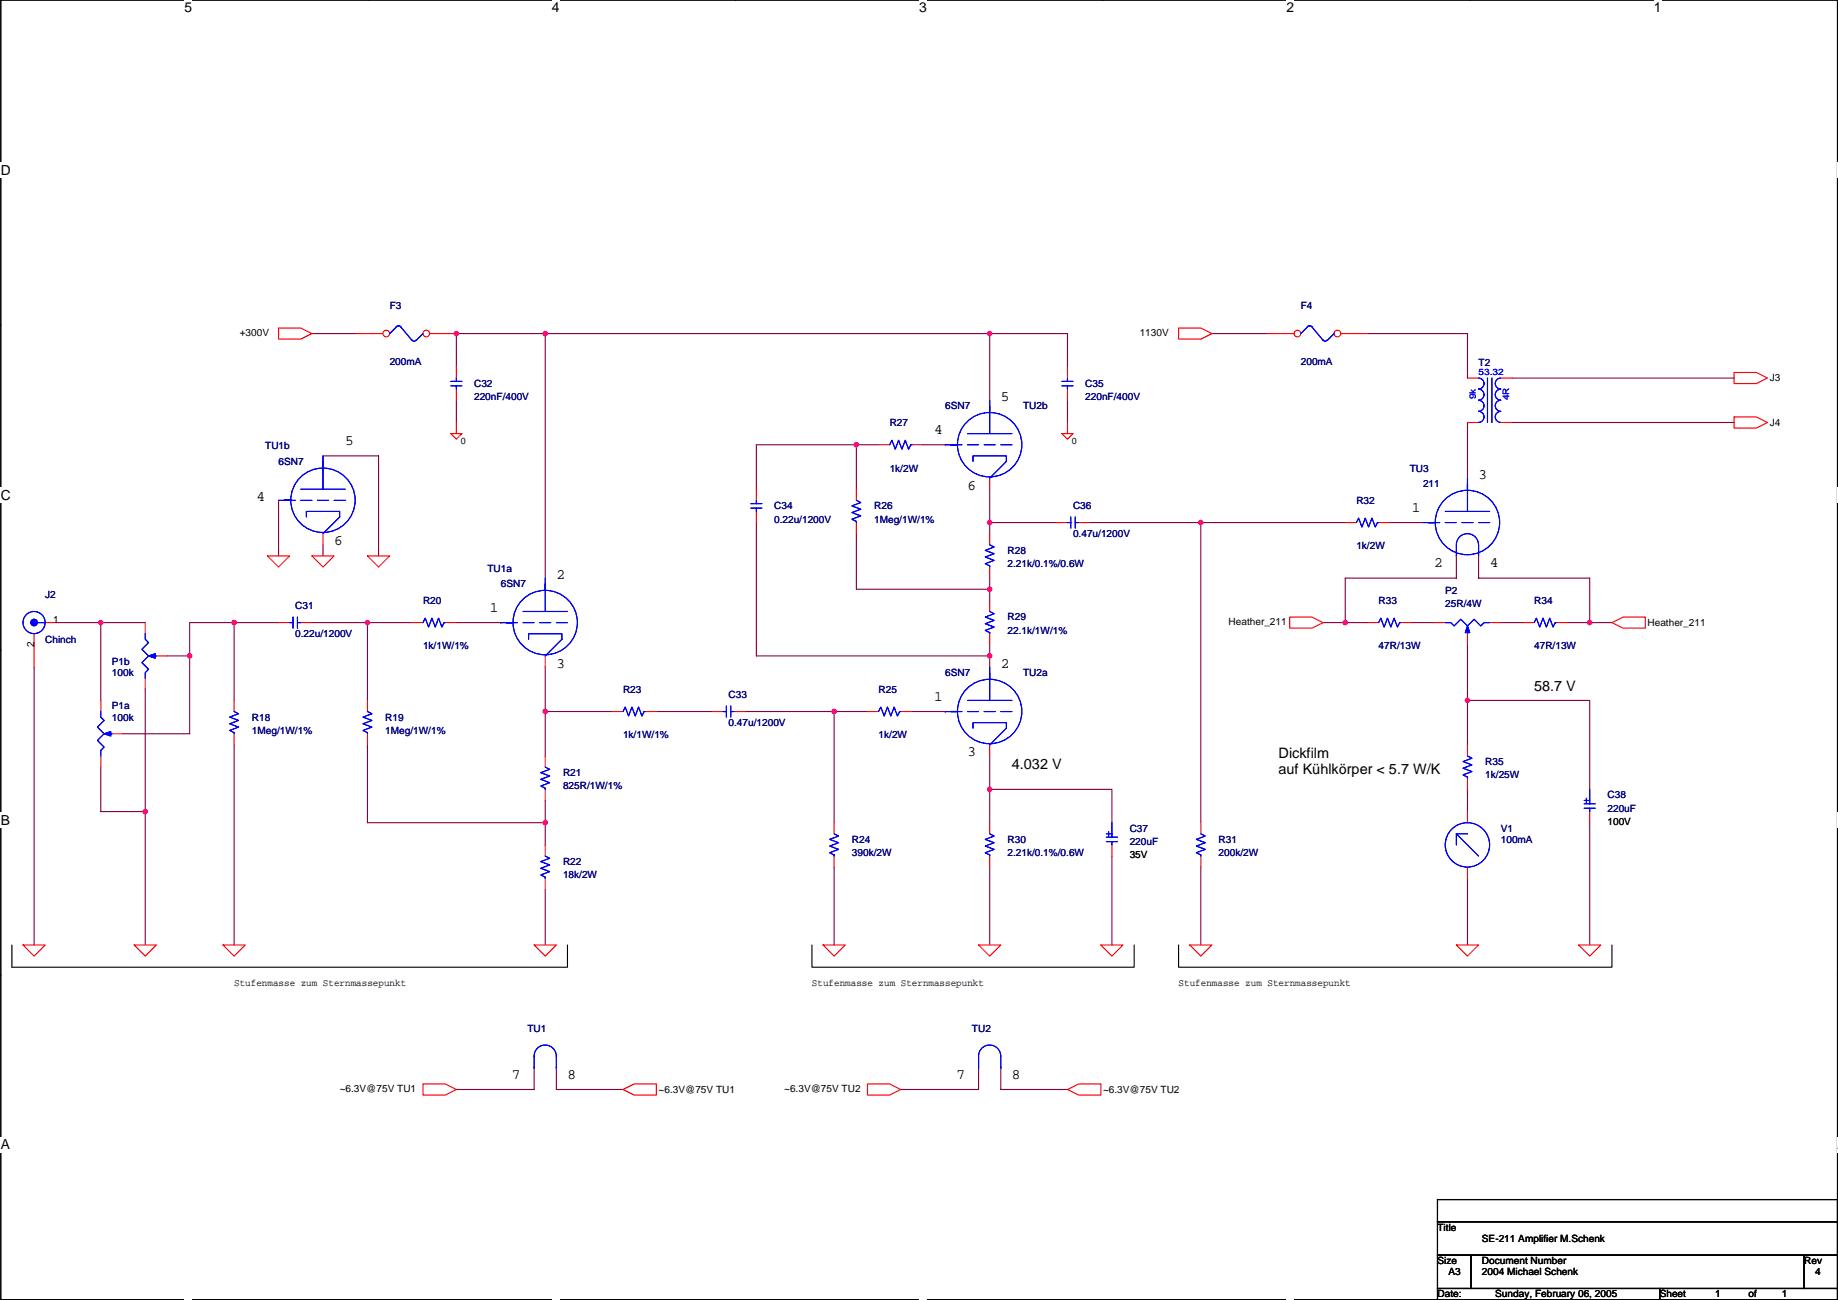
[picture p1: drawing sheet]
<svg xmlns="http://www.w3.org/2000/svg" width="420mm" height="297mm" viewBox="0 0 420 297" stroke-linecap="round" stroke-linejoin="round" font-family="sans-serif">
<path d="M.2 0h419.8v296.9h-419.8z" fill="none" stroke="#000" stroke-width=".25"/>
<g fill="#fff">
<path d="M42.2 0h1.7v3.5h-1.7z"/>
<path d="M42.2 296.9l1.7 .1z"/>
</g>
<path d="M84.1 0h.1M84.1 296.9h.1" fill="none" stroke="#000" stroke-width=".25"/>
<g fill="#fff">
<path d="M126.1 0h1.8v3.5h-1.8z"/>
<path d="M126.1 296.9l1.8 .1z"/>
</g>
<path d="M168.1 0h.1M168.1 296.9h.1" fill="none" stroke="#000" stroke-width=".25"/>
<g fill="#fff">
<path d="M210.1 0h1.7v3.5h-1.7z"/>
<path d="M210.1 296.9l1.7 .1z"/>
</g>
<path d="M252.1 0h.1M252.1 296.9h.1" fill="none" stroke="#000" stroke-width=".25"/>
<g fill="#fff">
<path d="M294.1 0h1.7v3.5h-1.7z"/>
<path d="M294.1 296.9l1.7 .1z"/>
</g>
<path d="M336.1 0h.1M336.1 296.9h.1" fill="none" stroke="#000" stroke-width=".25"/>
<g fill="#fff">
<path d="M378 0h1.8v3.5h-1.8z"/>
<path d="M378 296.9l1.8 .1z"/>
<path d="M.2 37.1h2.3v3.5h-2.3z"/>
<path d="M420 37.1h.2v3.5h-.2z"/>
<path d="M.2 111.4h2.3v3.5h-2.3z"/>
<path d="M420 111.4h.2v3.5h-.2z"/>
</g>
<path d="M.2 74.3h.1M420 74.3h.1" fill="none" stroke="#000" stroke-width=".25"/>
<g fill="#fff">
<path d="M.2 185.6h2.1v3.5h-2.1z"/>
<path d="M420 185.6h.2v3.5h-.2z"/>
</g>
<path d="M.2 148.5h.1M420 148.5h.1" fill="none" stroke="#000" stroke-width=".25"/>
<g fill="#fff">
<path d="M.2 259.8h2.1v3.5h-2.1z"/>
<path d="M420 259.8h.2v3.5h-.2z"/>
</g>
<path d="M2.7 215.9v5.1h127v-5.1M185.6 215.9v5.1h73.7v-5.1M269.4 215.9v5.1h99.1v-5.1M.2 222.7h.1M420 222.7h.1M328.6 274.1h91.4v5.1h-91.4zM328.6 279.2h91.4v7.6h-91.4zM328.6 286.8h7.6v7.6h-7.6zM328.6 294.4h50.8v2.5h-50.8zM336.2 286.8h76.2v7.6h-76.2zM379.4 294.4h40.6v2.5h-40.6zM412.4 286.8h7.6v7.6h-7.6z" fill="none" stroke="#000" stroke-width=".25"/>
<g fill="none" stroke="#800040" stroke-width=".25">
<path d="M71.3 76.2h10.2M124.6 76.2h101.6M226.2 76.2h17.8v7.6M226.2 76.2v15.3M277 76.2h12.7M312.6 76.2h22.9v10.2M104.3 83.8v-7.6h20.3v55.9M104.3 91.5v5M244 91.5v5M335.5 96.5v12.7M345.6 86.4h50.8M345.6 96.5h50.8"/>
<path d="M63.7 114.3v12.7M73.8 104.2h12.7v22.8M172.9 119.4v30.5h53.3M195.8 101.6v10.2M200.8 101.6h-27.9v10.2M211 101.6h5.1M226.2 111.8v7.6h15.3M226.2 119.4v2.5M249.1 119.4h58.4M274.5 119.4v68.6M317.7 119.4h7.6M73.8 124.5v2.5"/>
<path d="M195.8 121.9v12.7h30.4M226.2 132.1v5.1M332.9 127v5.1h-25.4v10.2M338 127v5.1h25.4v10.2M7.8 152.4v63.5M12.9 142.3h20.3M23 142.3v17.7M33.2 157.5v58.4M38.3 149.9h5.1v17.8h-15.3M53.5 142.3v17.7M63.7 142.3h-20.3v7.6M71.3 142.3h22.9"/>
<path d="M84 142.3v17.7M104.3 142.3h10.2M124.6 152.4v10.2h15.3M226.2 147.3v5.1M302.4 142.3h10.2M322.8 142.3h5M335.5 147.3v22.9M343.1 142.3h5.1M358.3 142.3h10.2M23 175.3v10.1h10.2M53.5 170.2v45.7M84 170.2v17.8h40.6"/>
<path d="M124.6 162.6v10.1M150 162.6h12.7M170.4 162.6h27.9M190.7 162.6v25.4M208.5 162.6h7.6M226.2 172.7v7.7h28v7.6M335.5 160h27.9v20.4M124.6 182.9v10.2M190.7 198.1v17.8M226.2 180.4v7.6M226.2 198.1v17.8M254.2 195.6v20.3"/>
<path d="M274.5 198.1v17.8M335.5 180.4v5M363.4 188v27.9M124.6 203.2v12.7M335.5 200.7v15.2M122.1 243.9v5h-17.8M127.2 243.9v5h15.2M223.7 243.9v5h-17.8M228.8 243.9v5h15.2"/>
</g>
<g fill="#f0f" stroke="#f0f" stroke-width=".25">
<circle cx="363.4" cy="142.2" r=".5"/>
<circle cx="226.2" cy="76.2" r=".5"/>
<circle cx="124.6" cy="76.2" r=".5"/>
<circle cx="335.4" cy="160" r=".5"/>
<circle cx="226.2" cy="119.4" r=".5"/>
<circle cx="274.5" cy="119.4" r=".5"/>
<circle cx="190.7" cy="162.6" r=".5"/>
<circle cx="226.2" cy="180.3" r=".5"/>
<circle cx="23" cy="142.2" r=".5"/>
<circle cx="226.2" cy="134.6" r=".5"/>
<circle cx="226.2" cy="149.9" r=".5"/>
<circle cx="195.7" cy="101.6" r=".5"/>
<circle cx="33.2" cy="185.4" r=".5"/>
<circle cx="104.3" cy="76.2" r=".5"/>
<circle cx="124.6" cy="162.6" r=".5"/>
<circle cx="53.5" cy="142.2" r=".5"/>
<circle cx="84" cy="142.2" r=".5"/>
<circle cx="124.6" cy="188" r=".5"/>
<circle cx="43.3" cy="149.9" r=".5"/>
<circle cx="307.5" cy="142.2" r=".5"/>
</g>
<g fill="none" stroke="#f00" stroke-width=".25">
<path d="M63.7 75h5.1l2.5 1.2-2.5 1.3h-5.1zM269.4 75h5.1l2.5 1.2-2.5 1.3h-5.1zM103 99.1h2.6l-1.3 1.3zM104.3 96.5v2.6M242.7 99.1h2.6l-1.3 1.3zM244 96.5v2.6M396.4 85.1h5.1l2.5 1.3-2.5 1.3h-5.1zM396.4 95.3h5.1l2.5 1.2-2.5 1.3h-5.1zM61.1 127h5.1l-2.5 2.6zM71.3 127h5.1l-2.6 2.6zM84 127h5.1l-2.6 2.6zM294.8 141h5.1l2.5 1.3-2.5 1.2h-5.1z"/>
<path d="M327.8 142.3h2.6M335.5 144.8v2.5M340.5 142.3h2.6M368.5 142.3l2.5-1.3h5.1v2.5h-5.1zM5.3 215.9h5l-2.5 2.6zM30.7 215.9h5l-2.5 2.6zM51 215.9h5.1l-2.6 2.6zM122.1 215.9h5.1l-2.6 2.6zM188.1 215.9h5.1l-2.5 2.6zM223.7 215.9h5.1l-2.6 2.6zM251.6 215.9h5.1l-2.5 2.6zM272 215.9h5l-2.5 2.6z"/>
<path d="M332.9 215.9h5.1l-2.5 2.6zM360.9 215.9h5l-2.5 2.6zM96.7 247.7h5.1l2.5 1.2-2.5 1.3h-5.1zM142.4 248.9l2.6-1.2h5v2.5h-5zM198.3 247.7h5.1l2.5 1.2-2.5 1.3h-5.1zM244 248.9l2.6-1.2h5v2.5h-5z"/>
</g>
<g fill="#00f" stroke="#00f" stroke-width=".25">
<path d="M335.5 143l.5 1.5h-1z" fill-rule="evenodd"/>
<path d="M335.5 143l.5 1.5h-1z" fill-rule="evenodd"/>
</g>
<path d="M330.4 142.3h1.2l.8 .7 1.5-1.5 1.6 1.5 1.5-1.5 1.5 1.5 .8-.7h1.2M335.5 144.3v.5" fill="none" stroke="#00f" stroke-width=".25"/>
<circle cx="88.3" cy="76.2" r=".76" fill="#fff" stroke="#f00" stroke-width=".25"/>
<path d="M81.5 76.2h6.1" fill="none" stroke="#f00" stroke-width=".25"/>
<circle cx="97.4" cy="76.2" r=".76" fill="#fff" stroke="#f00" stroke-width=".25"/>
<g fill="none" stroke="#f00" stroke-width=".25">
<path d="M98.2 76.2h6.1M335.5 86.4h2.5M335.5 96.5h2.5M343.1 86.4h2.5M343.1 96.5h2.5M200.8 101.6h2.6M208.5 101.6h2.5M241.5 119.4h2.5M246.6 119.4h2.5M307.5 119.4h2.6M315.1 119.4h2.6M33.2 142.3v2.5"/>
<path d="M33.2 155v2.5M35.7 149.9h2.6M63.7 142.3h2.5M68.8 142.3h2.5M53.5 160v2.6M53.5 167.7v2.5M84 160v2.6M84 167.7v2.5M216.1 162.6h.1M226.2 170.2v2.5M274.5 188v2.5M274.5 195.6v2.5"/>
</g>
<g fill="none" stroke="#00f" stroke-width=".25">
<path d="M90.6 74.7l.5-.3 .5 .3M90.6 74.7l-1.5 1.5M91.6 74.7l2.7 3.1 .3 .2 .5-.3M96.7 76.2l-1.5 1.5M338 86.4a1.26 1.26 0 0 1 1.2 1.2 1.26 1.26 0 0 1-1.2 1.3 1.27 1.27 0 0 1 1.2 1.3 1.27 1.27 0 0 1-1.2 1.2 1.27 1.27 0 0 1 1.2 1.3 1.27 1.27 0 0 1-1.2 1.3M338 94a1.26 1.26 0 0 1 1.2 1.3 1.26 1.26 0 0 1-1.2 1.2M340 86.4v10.1M341 86.4v10.1M343.1 86.4a1.26 1.26 0 0 0-1.3 1.2 1.26 1.26 0 0 0 1.3 1.3 1.27 1.27 0 0 0-1.3 1.3 1.27 1.27 0 0 0 1.3 1.2 1.27 1.27 0 0 0-1.3 1.3 1.27 1.27 0 0 0 1.3 1.3M343.1 94a1.26 1.26 0 0 0-1.3 1.3 1.26 1.26 0 0 0 1.3 1.2M203.4 101.6l.5-1 .7 2 .8-2 .8 2 .7-2 .8 2 .5-1h.3M244 119.4h.8"/>
<path d="M244.8 118.1v2.6M245.8 118.1v2.6M245.8 119.4h.8M310.1 119.4l.5-1 .7 2 .8-2 .8 2 .7-2 .8 2 .5-1h.2M33.2 144.8v1.3l.8 .7-1.6 1.6 1.6 1.5-1.6 1.5 1.6 1.5-.8 .8v1.3M35.2 149.9h.5M66.2 142.3h.8M67 141v2.5M68 141v2.5M68 142.3h.8M226.2 152.4v7.6M53.5 162.6l1 .5-2 .8 2 .7-2 .8 2 .7-2 .8 1 .5v.3"/>
<path d="M84 162.6l1 .5-2 .8 2 .7-2 .8 2 .7-2 .8 1 .5v.3M216.1 162.6h3.8M221.2 162.6h2.5M221.2 160h10.1M222.4 166.4v-1.3h7.6v1.3l-3.8 3.8M225 162.6h2.5M228.8 162.6h2.5M274.5 190.5l1 .5-2 .8 2 .8-2 .7 2 .8-2 .7 1 .5v.3"/>
<circle cx="226.2" cy="162.6" r="7.4"/>
</g>
<g fill="#00f" stroke="#00f" stroke-width=".25">
<path d="M34 149.9l1.5-.5v1z" fill-rule="evenodd"/>
<path d="M34 149.9l1.5-.5v1z" fill-rule="evenodd"/>
</g>
<circle cx="296.6" cy="76.2" r=".76" fill="#fff" stroke="#f00" stroke-width=".25"/>
<path d="M289.7 76.2h6.1" fill="none" stroke="#f00" stroke-width=".25"/>
<circle cx="305.7" cy="76.2" r=".76" fill="#fff" stroke="#f00" stroke-width=".25"/>
<g fill="none" stroke="#f00" stroke-width=".25">
<path d="M306.5 76.2h6.1M104.3 83.8v2.6M104.3 88.9v2.6M244 83.8v2.6M244 88.9v2.6M63.7 114.3h.1M172.9 111.8v2.5M172.9 116.9v2.5M195.8 111.8v2.5M195.8 119.4v2.5M216.1 101.6h.1M226.2 109.2v2.6"/>
<path d="M73.8 121.9v2.6M226.2 121.9v2.6M226.2 129.6v2.5M226.2 137.2v2.5M332.9 127h.1M7.8 144.8v7.6M10.3 142.3h2.6M94.2 142.3h2.5M101.8 142.3h2.5M114.5 142.3h.1M124.6 149.9v2.5M226.2 144.8v2.5"/>
<path d="M312.6 142.3h2.5M320.2 142.3h2.6M348.2 142.3h2.5M355.8 142.3h2.5M23 160v2.6M23 172.7v2.6M25.6 167.7h2.5M124.6 172.7v2.6M139.9 162.6h2.5M147.5 162.6h2.5M162.7 162.6h2.6M167.8 162.6h2.6"/>
<path d="M198.3 162.6h2.5M205.9 162.6h2.6M335.5 170.2v2.5M335.5 177.8v2.6M124.6 180.4v2.5M124.6 193.1v2.5M190.7 188v2.5M190.7 195.6v2.5M226.2 188v2.5M226.2 195.6v2.5M254.2 193.1v2.5M335.5 185.4v2.6"/>
<path d="M335.5 198.1v2.6M363.4 185.4v2.6M124.6 200.7v2.5M127.2 243.9h.1M228.8 243.9h.1"/>
</g>
<g fill="none" stroke="#00f" stroke-width=".25">
<path d="M298.8 74.7l.6-.3 .5 .3M298.9 74.7l-1.5 1.5M299.9 74.7l2.5 3M302.5 77.7l.4 .3 .5-.3M305 76.2l-1.5 1.5M103 88.2h2.6M103 87.1h2.6M104.3 86.4v.7M104.3 88.2v.7M221.2 99.1h10.1M226.2 91.5v7.6M242.7 88.2h2.6"/>
<path d="M242.7 87.1h2.6M244 86.4v.7M244 88.2v.7M63.7 114.3h3.8M68.8 114.3h2.5M68.8 111.8h10.1M70 118.1v-1.2h7.6v1.2l-3.8 3.8M72.6 114.3h2.5M73.8 104.2v7.6M76.4 114.3h2.5M171.6 116.1h2.6M171.6 115.1h2.6"/>
<path d="M172.9 114.3v.8M172.9 116.1v.8M195.8 114.3l1 .5-2.1 .8 2.1 .8-2.1 .7 2.1 .8-2.1 .7 1.1 .5v.3M216.1 101.6h3.8M221.2 101.6h2.5M222.4 105.4v-1.2h7.6v1.2l-3.8 3.8M225 101.6h2.5M228.8 101.6h2.5M325.3 119.4h3.8M330.4 119.4h2.5M330.4 116.9h10.1M334.2 119.4h2.5"/>
<path d="M335.5 109.2v7.7M338 119.4h2.5M119.6 139.7h10.1M124.6 132.1v7.6M226.2 124.5l1.1 .5-2.1 .8 2.1 .7-2.1 .8 2.1 .7-2.1 .8 1 .5v.3M226.2 139.7l1.1 .5-2.1 .8 2.1 .8-2.1 .7 2.1 .8-2.1 .7 1 .5v.3M332.9 124.5v2.5zM332.9 124.5a2.53 2.53 0 0 1 2.5-2.6 2.53 2.53 0 0 1 2.6 2.6v2.5M8.6 142.3h1.7M96.7 142.3l.5-1.1 .8 2.1 .7-2.1 .8 2.1 .8-2.1 .7 2.1 .5-1h.3M114.5 142.3h3.8M119.6 142.3h2.5"/>
<path d="M120.8 146.1v-1.3h7.6v1.3l-3.8 3.8M123.4 142.3h2.5M127.2 142.3h2.5M315.1 142.3l.5-1.1 .8 2.1 .8-2.1 .7 2.1 .8-2.1 .8 2.1 .5-1h.2M350.7 142.3l.5-1.1 .8 2.1 .7-2.1 .8 2.1 .8-2.1 .7 2.1 .5-1h.3M23 162.6v1.3l.8 .7-1.5 1.5 1.5 1.6-1.5 1.5 1.5 1.5-.8 .8v1.2M25.1 167.7h.5M124.6 175.3l1.1 .5-2.1 .8 2.1 .7-2.1 .8 2.1 .7-2.1 .8 1 .5v.3M142.4 162.6l.5-1 .8 2 .8-2 .7 2 .8-2 .7 2 .5-1h.3M165.3 162.6h.7M166 161.3v2.6M167.1 161.3v2.6"/>
<path d="M167.1 162.6h.7M200.8 162.6l.5-1 .8 2 .8-2 .7 2 .8-2 .8 2 .5-1h.2M335.5 172.7l1 .5-2.1 .8 2.1 .8-2.1 .7 2.1 .8-2.1 .8 1.1 .5v.2M124.6 195.6l1.1 .5-2.1 .8 2.1 .7-2.1 .8 2.1 .8-2.1 .7 1 .5v.3M190.7 190.5l1 .5-2 .8 2 .8-2 .7 2 .8-2 .7 1 .5v.3M226.2 190.5l1.1 .5-2.1 .8 2.1 .8-2.1 .7 2.1 .8-2.1 .7 1 .5v.3M252.9 190.5h1M252.9 191.3h2.5M252.9 192.3h2.5M253.4 190v1M254.2 188v3.3M254.2 192.3v.8"/>
<path d="M332.9 190.5l5.1 5.1M332.9 190.5v2.6M332.9 190.5h2.6M362.1 183.7h2.6M362.1 184.7h2.6M362.1 182.9h1M362.6 182.4v1M363.4 180.4v3.3M363.4 184.7v.7M122.1 243.9h.1M122.1 241.3a2.53 2.53 0 0 1 2.5-2.5 2.53 2.53 0 0 1 2.6 2.5M122.1 241.3v2.6"/>
<path d="M127.2 243.9h.1M127.2 241.3v2.6M223.7 243.9h.1M223.7 241.3a2.53 2.53 0 0 1 2.5-2.5 2.53 2.53 0 0 1 2.6 2.5M223.7 241.3v2.6M228.8 243.9h.1M228.8 241.3v2.6"/>
<circle cx="73.8" cy="114.3" r="7.4"/>
<circle cx="226.2" cy="101.6" r="7.4"/>
<circle cx="335.4" cy="119.4" r="7.4"/>
<circle cx="7.8" cy="142.2" r="2.53"/>
<circle cx="124.6" cy="142.2" r="7.4"/>
<circle cx="335.4" cy="193" r="5.1"/>
</g>
<g fill="#00f" stroke="#00f" stroke-width=".25">
<path d="M23.8 167.7l1.5-.5v1z" fill-rule="evenodd"/>
<path d="M23.8 167.7l1.5-.5v1z" fill-rule="evenodd"/>
<circle cx="7.8" cy="142.2" r=".76"/>
</g>
<g fill="#f0f" stroke="#f0f" stroke-width=".25">
<circle cx="363.4" cy="142.2" r=".5"/>
<circle cx="226.2" cy="76.2" r=".5"/>
<circle cx="124.6" cy="76.2" r=".5"/>
<circle cx="335.4" cy="160" r=".5"/>
<circle cx="226.2" cy="119.4" r=".5"/>
<circle cx="274.5" cy="119.4" r=".5"/>
<circle cx="190.7" cy="162.6" r=".5"/>
<circle cx="226.2" cy="180.3" r=".5"/>
<circle cx="23" cy="142.2" r=".5"/>
<circle cx="226.2" cy="134.6" r=".5"/>
<circle cx="226.2" cy="149.9" r=".5"/>
<circle cx="195.7" cy="101.6" r=".5"/>
<circle cx="33.2" cy="185.4" r=".5"/>
<circle cx="104.3" cy="76.2" r=".5"/>
<circle cx="124.6" cy="162.6" r=".5"/>
<circle cx="53.5" cy="142.2" r=".5"/>
<circle cx="84" cy="142.2" r=".5"/>
<circle cx="124.6" cy="188" r=".5"/>
<circle cx="43.3" cy="149.9" r=".5"/>
<circle cx="307.5" cy="142.2" r=".5"/>
</g>
<g font-size="3.3">
<text x="228.8" y="91.6">5</text>
<text x="78.9" y="101.7">5</text>
<text x="213.5" y="99.2">4</text>
<text x="221.2" y="111.9">6</text>
<text x="338" y="109.3">3</text>
<text x="58.6" y="114.4">4</text>
<text x="322.8" y="117">1</text>
<text x="76.4" y="124.6">6</text>
<text x="327.8" y="129.7">2</text>
<text x="340.5" y="129.7">4</text>
<text x="127.2" y="132.2">2</text>
<text x="111.9" y="139.8">1</text>
<text x="127.2" y="152.5">3</text>
<text x="228.8" y="152.5">2</text>
<text x="213.5" y="160.1">1</text>
<text x="350.7" y="157.9">58.7 V</text>
<text x="221.2" y="172.8">3</text>
<text x="292.3" y="173.2">Dickfilm</text>
<text x="231.3" y="175.7">4.032 V</text>
<text x="292.3" y="177">auf Kühlkörper &lt; 5.7 W/K</text>
<text x="117" y="246.5">7</text>
<text x="129.7" y="246.5">8</text>
<text x="218.6" y="246.5">7</text>
<text x="231.3" y="246.5">8</text>
</g>
<g font-size="3.2">
<text x="42.2" y="2.8">5</text>
<text x="126.1" y="2.8">4</text>
<text x="210.1" y="2.8">3</text>
<text x="294.1" y="2.8">2</text>
<text x="378" y="2.8">1</text>
<text x=".2" y="39.9">D</text>
<text x=".2" y="114.2">C</text>
<text x=".2" y="188.4">B</text>
<text x=".2" y="262.6">A</text>
<text x="420" y="262.6">A</text>
</g>
<g font-size="2.3" fill="#000080">
<text x="89.1" y="70.7">F3</text>
<text x="297.4" y="70.7">F4</text>
<text x="89.1" y="83.4">200mA</text>
<text x="297.4" y="83.4">200mA</text>
<text x="338" y="83.6">T2</text>
<text x="108.4" y="88.4">C32</text>
<text x="248.1" y="88.4">C35</text>
<text x="108.4" y="91.5">220nF/400V</text>
<text x="216.1" y="93.5">6SN7</text>
<text x="233.9" y="93.5">TU2b</text>
<text x="248.1" y="91.5">220nF/400V</text>
<text x="203.4" y="97.3">R27</text>
<text x="60.6" y="102.7">TU1b</text>
<text x="63.7" y="106.2">6SN7</text>
<text x="203.4" y="107.7">1k/2W</text>
<text x="322.3" y="107.7">TU3</text>
<text x="325.3" y="111.3">211</text>
<text x="177" y="116.4">C34</text>
<text x="177" y="119.4">0.22u/1200V</text>
<text x="199.8" y="116.4">R26</text>
<text x="199.8" y="119.4">1Meg/1W/1%</text>
<text x="245.3" y="116.4">C36</text>
<text x="310.1" y="115.1">R32</text>
<text x="245.3" y="122.7">0.47u/1200V</text>
<text x="310.1" y="125.5">1k/2W</text>
<text x="111.4" y="130.6">TU1a</text>
<text x="230.3" y="126.5">R28</text>
<text x="230.3" y="129.6">2.21k/0.1%/0.6W</text>
<text x="10.3" y="136.7">J2</text>
<text x="96.7" y="138">R20</text>
<text x="114.5" y="134.2">6SN7</text>
<text x="315.1" y="138">R33</text>
<text x="330.4" y="135.7">P2</text>
<text x="350.7" y="138">R34</text>
<text x="67.5" y="139.2">C31</text>
<text x="230.3" y="141.8">R29</text>
<text x="330.4" y="138.7">25R/4W</text>
<text x="10.3" y="146.9">Chinch</text>
<text x="67.5" y="145.6">0.22u/1200V</text>
<text x="96.7" y="148.4">1k/1W/1%</text>
<text x="230.3" y="144.8">22.1k/1W/1%</text>
<text x="315.1" y="148.4">47R/13W</text>
<text x="350.7" y="148.4">47R/13W</text>
<text x="25.6" y="151.9">P1b</text>
<text x="25.6" y="154.5">100k</text>
<text x="216.1" y="154.5">6SN7</text>
<text x="233.9" y="154.5">TU2a</text>
<text x="142.4" y="158.3">R23</text>
<text x="166.5" y="159.6">C33</text>
<text x="200.8" y="158.3">R25</text>
<text x="25.6" y="162.1">P1a</text>
<text x="25.6" y="164.6">100k</text>
<text x="57.6" y="164.6">R18</text>
<text x="57.6" y="167.7">1Meg/1W/1%</text>
<text x="88.1" y="164.6">R19</text>
<text x="88.1" y="167.7">1Meg/1W/1%</text>
<text x="166.5" y="165.9">0.47u/1200V</text>
<text x="142.4" y="168.7">1k/1W/1%</text>
<text x="200.8" y="168.7">1k/2W</text>
<text x="128.7" y="177.3">R21</text>
<text x="339.5" y="174.8">R35</text>
<text x="339.5" y="177.8">1k/25W</text>
<text x="128.7" y="180.4">825R/1W/1%</text>
<text x="367.5" y="182.4">C38</text>
<text x="367.5" y="185.5">220uF</text>
<text x="258.2" y="190">C37</text>
<text x="343.1" y="190">V1</text>
<text x="128.7" y="197.7">R22</text>
<text x="194.7" y="192.6">R24</text>
<text x="194.7" y="195.6">390k/2W</text>
<text x="230.3" y="192.6">R30</text>
<text x="230.3" y="195.6">2.21k/0.1%/0.6W</text>
<text x="258.2" y="193.1">220uF</text>
<text x="278.6" y="192.6">R31</text>
<text x="278.6" y="195.6">200k/2W</text>
<text x="343.1" y="192.6">100mA</text>
<text x="128.7" y="200.7">18k/2W</text>
<text x="120.6" y="235.8">TU1</text>
<text x="222.2" y="235.8">TU2</text>
</g>
<g font-size="2.3">
<text x="54.8" y="76.8">+300V</text>
<text x="260.5" y="76.8">1130V</text>
<text x="404.5" y="87.2">J3</text>
<text x="404.5" y="97.3">J4</text>
<text x="12.1" y="142.2">1</text>
<text x="280.8" y="142.8">Heather_211</text>
<text x="376.6" y="143">Heather_211</text>
<text x="7.8" y="147.9" transform="rotate(-90 7.8 147.9)">2</text>
<text x="367.5" y="188.5">100V</text>
<text x="258.2" y="196.1">35V</text>
<text x="53.5" y="225.4">Stufenmasse zum Sternmassepunkt</text>
<text x="185.6" y="225.4">Stufenmasse zum Sternmassepunkt</text>
<text x="269.4" y="225.4">Stufenmasse zum Sternmassepunkt</text>
<text x="77.6" y="249.5">~6.3V@75V TU1</text>
<text x="150.5" y="249.7">~6.3V@75V TU1</text>
<text x="179.2" y="249.5">~6.3V@75V TU2</text>
<text x="252.1" y="249.7">~6.3V@75V TU2</text>
<text x="328.6" y="281.2">Title</text>
<text x="338.8" y="283.8">SE-211 Amplifier M.Schenk</text>
<text x="328.6" y="288.8">Size</text>
<text x="331.1" y="291.4">A3</text>
<text x="338.8" y="288.8">Document Number</text>
<text x="338.8" y="291.4">2004 Michael Schenk</text>
<text x="412.4" y="288.8">Rev</text>
<text x="415" y="291.4">4</text>
<text x="328.6" y="296.5">Date:</text>
<text x="341.8" y="296.5">Sunday, February 06, 2005</text>
<text x="379.4" y="296.5">Sheet</text>
<text x="392.1" y="296.5">1</text>
<text x="399.7" y="296.5">of</text>
<text x="407.3" y="296.5">1</text>
</g>
<g font-size="2" fill="#00f">
<text x="338" y="85.7">53.32</text>
<text x="337.3" y="91.2" transform="rotate(-90 337.3 91.2)">9k</text>
<text x="345" y="91.5" transform="rotate(-90 345 91.5)">4R</text>
</g>
<g font-size="2">
<text x="105.3" y="101.4">0</text>
<text x="245" y="101.4">0</text>
</g>
</svg>
